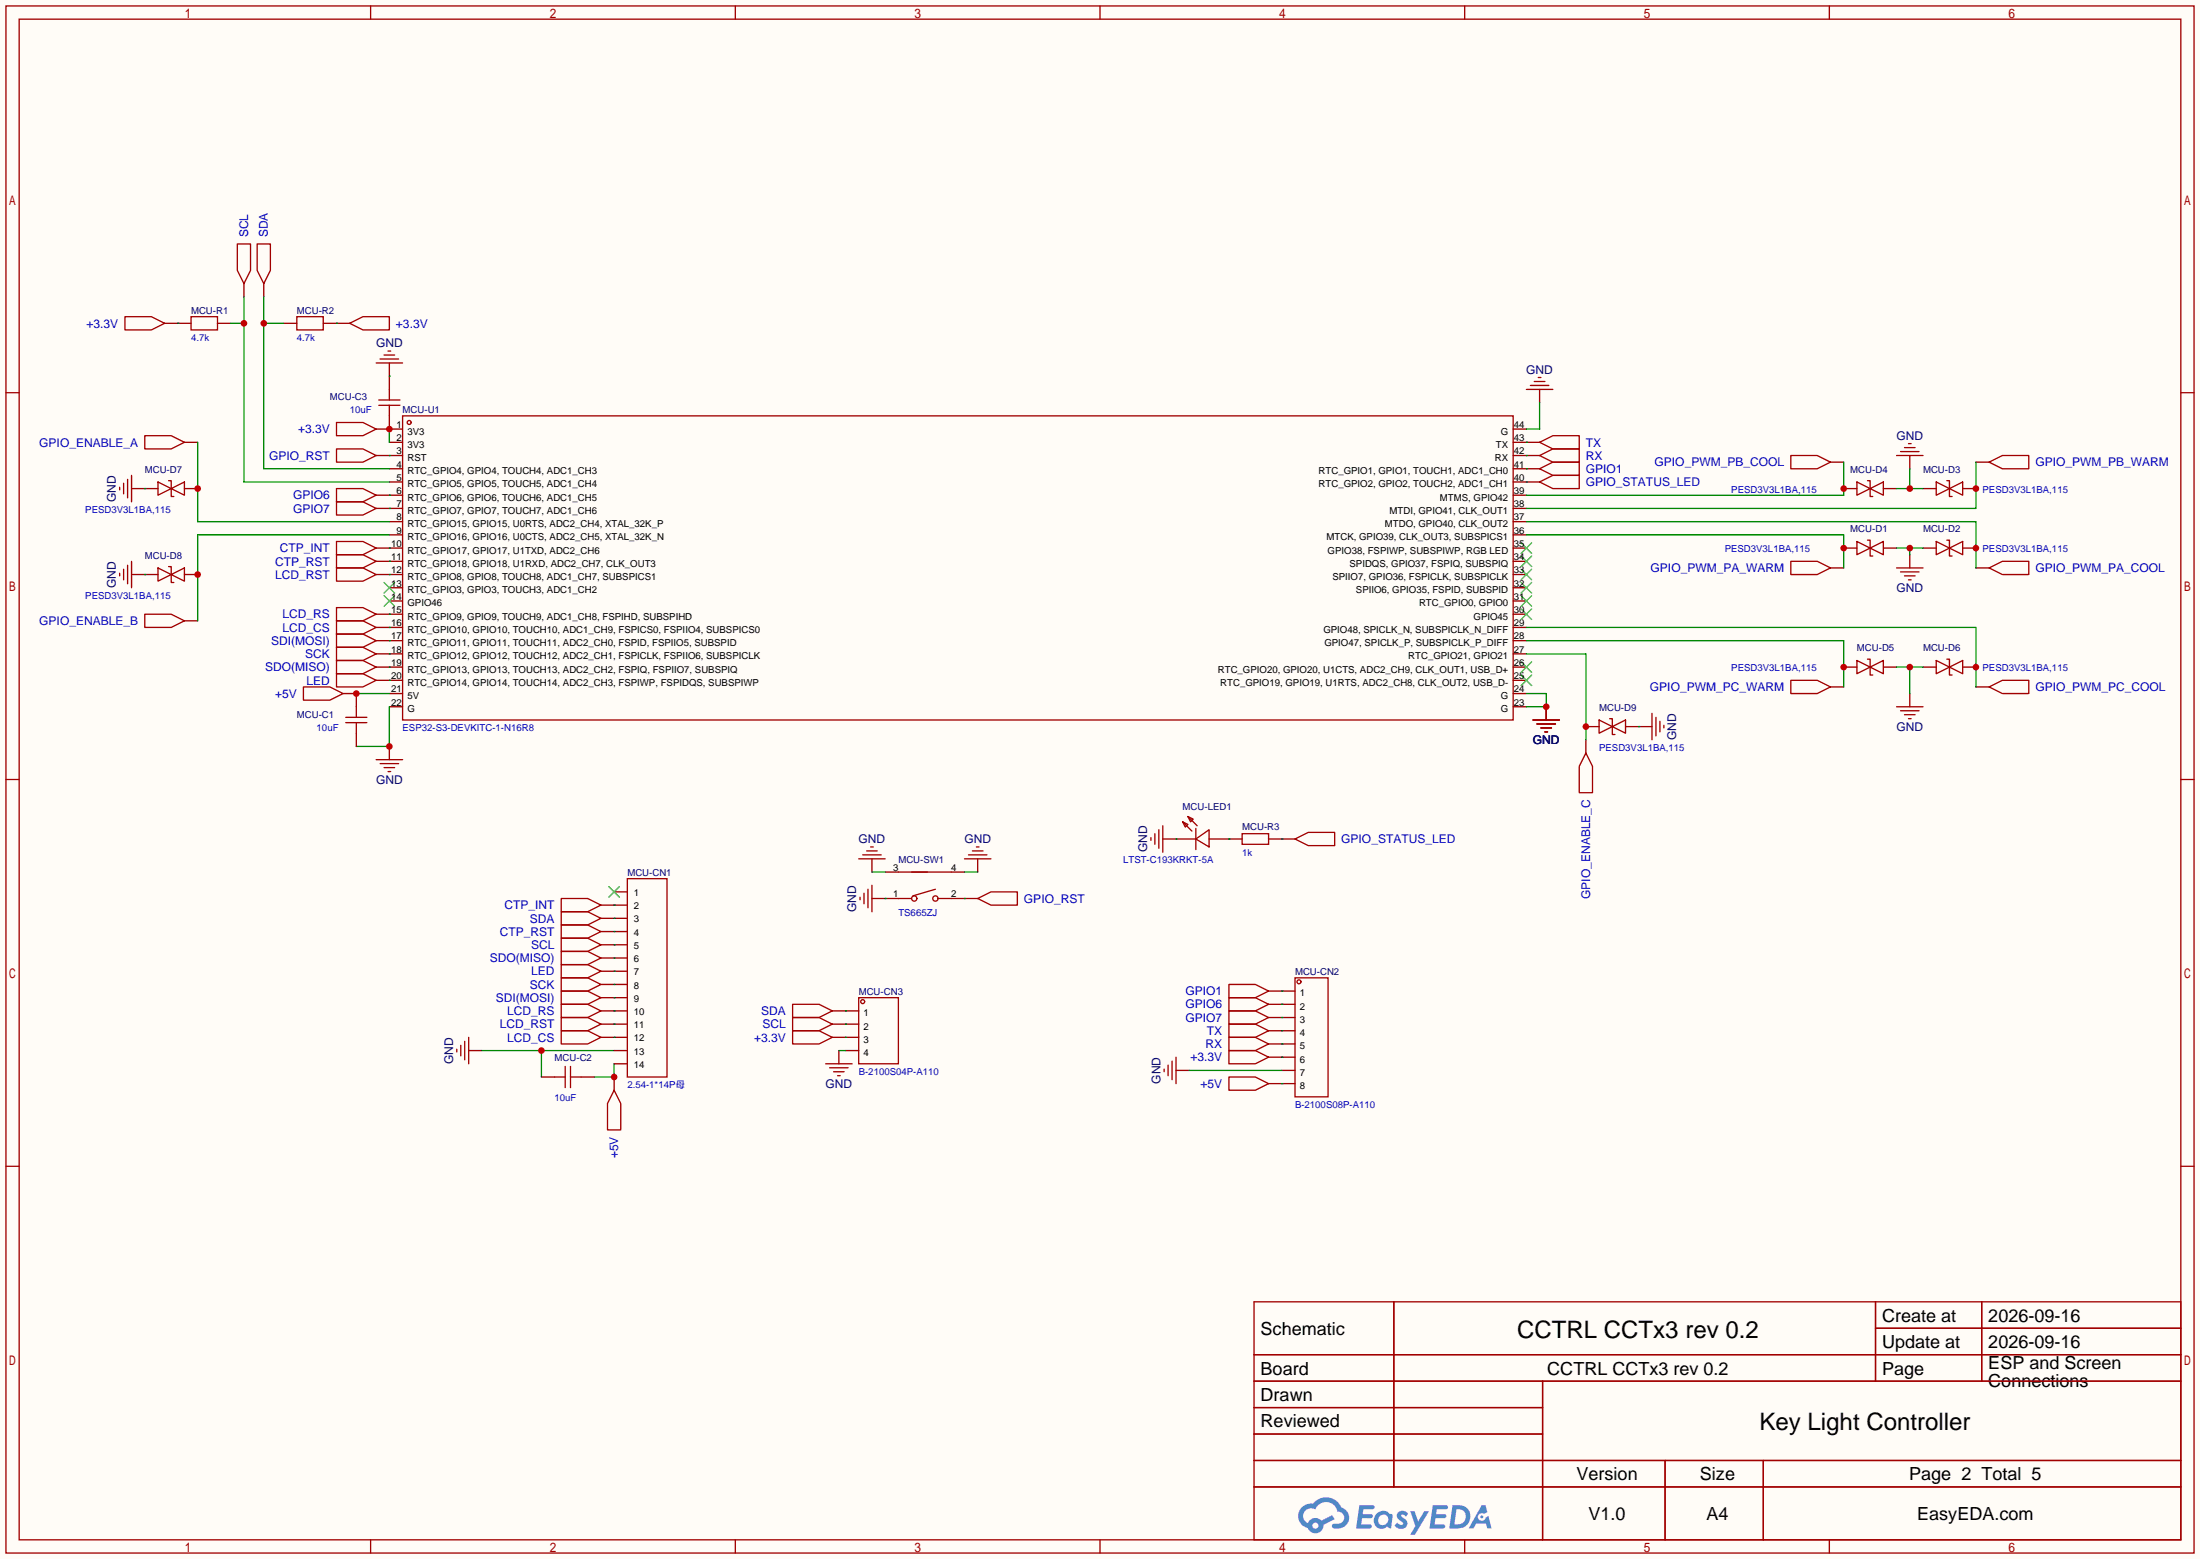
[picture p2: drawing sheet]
<svg xmlns="http://www.w3.org/2000/svg" width="423mm" height="299mm" viewBox="0 0 423 299" stroke-linecap="round" stroke-linejoin="round" font-family="sans-serif">
<path d="M0 0h422.7v299.5h-422.7z" fill="#fffcf7"/>
<g fill="none" stroke="#a10000" stroke-width=".25">
<path d="M1.1 1.1h420.4v297.2h-420.4zM3.7 3.7h415.3v292.1h-415.3zM71.2 1.1v2.6M141.3 1.1v2.6M211.3 1.1v2.6M281.4 1.1v2.6M351.5 1.1v2.6M1.1 75.4h2.6M419 75.4h2.5M1.1 149.7h2.6M419 149.7h2.5M1.1 224h2.6"/>
<path d="M419 224h2.5M240.9 250.1h178.1v45.7h-178.1zM267.8 250.1v35.5M360.3 250.1v15.2M360.3 255.1h58.7M380.7 250.1v15.2M240.9 260.2h178.1M240.9 265.3h178.1M240.9 270.4h55.5M240.9 275.5h55.5M296.4 265.3v30.5M71.2 295.8v2.5"/>
<path d="M141.3 295.8v2.5M211.3 295.8v2.5M240.9 280.5h178.1M240.9 285.6h178.1M281.4 295.8v2.5M319.9 280.5v15.3M338.8 280.5v15.3M351.5 295.8v2.5"/>
</g>
<g fill="#5487ff">
<path d="M268.7 290.5a1.3 1.3 0 0 1 1.8 .2l-.4 .7a.54 .54 0 0 0-.9-.3l.1 .2a1.58 1.58 0 0 1 1.1 1.6 1.43 1.43 0 0 1-2.5 .2l.5-.6a.64 .64 0 0 0 .5 .4 .64 .64 0 0 0 .7-.2l-.2-.3a1.35 1.35 0 0 1-.9-1.8z"/>
<path d="M270.9 290.3h.9l.6 1.9 1.2-1.9h.9l-2.7 4.5h-.9l1-1.7z"/>
<path d="M261.2 289.1h1.6a1.31 1.31 0 0 1 1.2 .2 .4 .4 0 0 1-.3 .6h-1.8l-.1 .9h1.6a.4 .4 0 0 1 .4 .5 .4 .4 0 0 1-.4 .3h-1.7l-.2 1.2h.8a1.23 1.23 0 0 1 1.2 .2 .39 .39 0 0 1-.3 .6h-2.7z"/>
<path d="M275.3 289.1h1.6a1.32 1.32 0 0 1 1.2 .2 .39 .39 0 0 1-.3 .6h-1.8l-.1 .9h1.6a.4 .4 0 0 1 .4 .5 .4 .4 0 0 1-.4 .3h-1.7l-.2 1.2h.8a1.23 1.23 0 0 1 1.2 .2 .39 .39 0 0 1-.3 .6h-2.7z"/>
<path d="M284.7 289.1h.7l.3 1.4-.6 .3a.75 .75 0 0 0-1.1 .3 .75 .75 0 0 0 .5 1.1 .75 .75 0 0 0 .9-.7l.5-.3 .7 2.4h-.9l-.2-1h-1.9l-.5 1h-.9z"/>
<path d="M279.1 289.1l-.7 4.5h1.5a2.27 2.27 0 0 0 2.6-2.3 2.27 2.27 0 0 0-2.7-2.2zM279.8 289.9a1.5 1.5 0 0 1 1.8 1.5 1.5 1.5 0 0 1-1.9 1.4h-.3z"/>
<path d="M264.5 290.7a1.6 1.6 0 0 0-.4 2.2 1.6 1.6 0 0 0 2.2 .5l.2-.2 .8 .4 .3-2.5-.2-.3h-.5a1.58 1.58 0 0 0-2.4-.1zM265.1 291.3a.99 .99 0 0 1 1.6 .3 .99 .99 0 0 1-.9 1.3 .94 .94 0 0 1-1-.5 .94 .94 0 0 1 .3-1.1z"/>
<path d="M250.1 289.5a2.37 2.37 0 0 0 1.2 4 1.54 1.54 0 0 0 1.7 1 1.54 1.54 0 0 0 1.3-1.6l2.1-1.1-.5-.8-2 1.1a1.57 1.57 0 0 0-2.6 .5 1.5 1.5 0 0 1-.8-2.1 1.5 1.5 0 0 1 2.2-.5 2.23 2.23 0 0 1 2.3-1.5 2.23 2.23 0 0 1 2 1.9 1.16 1.16 0 0 1 1.2 1 1.16 1.16 0 0 1-1.1 1.3h-.6a.47 .47 0 0 0-.6 .4 .47 .47 0 0 0 .4 .5 2.19 2.19 0 0 0 2.4-.8 2.19 2.19 0 0 0 .1-2.5l-1.1-.8a3.2 3.2 0 0 0-5.5-.7l-1.1 .1zM252.1 293.1a.6 .6 0 0 1 1.2 0 .6 .6 0 0 1-1.2 0z"/>
<circle cx="284.7" cy="291.4" r=".28"/>
</g>
<g fill="none" stroke="#a10000" stroke-width=".25">
<path d="M77.3 79.9h213.4v58.4h-213.4zM72.3 145.9h5M73 146.7h3.6M73.8 147.4h2M74.5 148.2h.6"/>
<circle cx="78.6" cy="81.2" r=".38"/>
</g>
<g fill="none" stroke="#870000" stroke-width=".25">
<path d="M74.8 82.4h2.5M74.8 85h2.5M74.8 87.5h2.5M74.8 90h2.5M74.8 92.6h2.5M74.8 95.1h2.5M74.8 97.7h2.5M290.7 82.4h2.5M290.7 85h2.5M290.7 87.5h2.5M290.7 90h2.5M290.7 92.6h2.5"/>
<path d="M290.7 95.1h2.5M290.7 97.7h2.5M74.8 100.2h2.5M74.8 102.7h2.5M74.8 105.3h2.5M74.8 107.8h2.5M74.8 110.4h2.5M74.8 112.9h2.5M74.8 115.4h2.5M74.8 118h2.5M290.7 100.2h2.5M290.7 102.7h2.5"/>
<path d="M290.7 105.3h2.5M290.7 107.8h2.5M290.7 110.4h2.5M290.7 112.9h2.5M290.7 115.4h2.5M290.7 118h2.5M74.8 120.5h2.5M74.8 123.1h2.5M74.8 125.6h2.5M74.8 128.1h2.5M74.8 130.7h2.5M74.8 133.2h2.5"/>
<path d="M74.8 135.8h2.5M290.7 120.5h2.5M290.7 123.1h2.5M290.7 125.6h2.5M290.7 128.1h2.5M290.7 130.7h2.5M290.7 133.2h2.5M290.7 135.8h2.5M74.8 143.4v2.5"/>
</g>
<g fill="none" stroke="#3c3" stroke-width=".25">
<path d="M73.8 111.9l2 2M73.8 114.4l2 2.1M75.8 111.9l-2 2M75.8 114.4l-2 2.1M292.2 117l2.1 2M292.2 114.4l2.1 2.1M292.2 111.9l2.1 2M292.2 109.3l2.1 2.1M292.2 106.8l2.1 2M292.2 104.3l2.1 2M294.3 117l-2.1 2M294.3 114.4l-2.1 2.1"/>
<path d="M294.3 111.9l-2.1 2M294.3 109.3l-2.1 2.1M294.3 106.8l-2.1 2M294.3 104.3l-2.1 2M292.2 129.7l2.1 2M292.2 127.1l2.1 2.1M294.3 129.7l-2.1 2M294.3 127.1l-2.1 2.1"/>
</g>
<path d="M74.8 135.8v7.6h-6.3" fill="none" stroke="#008700" stroke-width=".25"/>
<circle cx="74.8" cy="143.4" r=".63" fill="#c00"/>
<path d="M297.1 135.8v2.5" fill="none" stroke="#870000" stroke-width=".25"/>
<path d="M294.5 138.3h5.1M295.3 139.1h3.5M296 139.8h2.1M296.8 140.6h.5" fill="none" stroke="#a10000" stroke-width=".25"/>
<path d="M293.2 133.2h3.9v2.6h-3.9" fill="none" stroke="#008700" stroke-width=".25"/>
<circle cx="297.1" cy="135.8" r=".63" fill="#c00"/>
<g fill="none" stroke="#870000" stroke-width=".25">
<path d="M295.8 74.8v2.5M115.4 173.9h2.6M115.4 176.4h2.6M115.4 178.9h2.6M115.4 181.5h2.6M115.4 184h2.6M115.4 186.6h2.6M115.4 189.1h2.6M115.4 191.6h2.6M115.4 194.2h2.6M115.4 196.7h2.6M115.4 199.3h2.6"/>
<path d="M118 206.9v2.5"/>
</g>
<g fill="none" stroke="#a10000" stroke-width=".25">
<path d="M293.2 74.8h5.1M294 74h3.6M294.8 73.3h2M295.5 72.5h.5M107.8 172.6h5.1l2.5 1.3-2.5 1.2h-5.1zM107.8 175.1h5.1l2.5 1.3-2.5 1.3h-5.1zM107.8 177.7h5.1l2.5 1.2-2.5 1.3h-5.1zM107.8 180.2h5.1l2.5 1.3-2.5 1.3h-5.1zM107.8 182.8h5.1l2.5 1.2-2.5 1.3h-5.1zM107.8 185.3h5.1l2.5 1.3-2.5 1.2h-5.1zM107.8 187.8h5.1l2.5 1.3-2.5 1.3h-5.1zM107.8 190.4h5.1l2.5 1.2-2.5 1.3h-5.1z"/>
<path d="M107.8 192.9h5.1l2.5 1.3-2.5 1.3h-5.1zM107.8 195.5h5.1l2.5 1.2-2.5 1.3h-5.1zM107.8 198h5.1l2.5 1.3-2.5 1.2h-5.1zM118 209.4l1.3 2.6v5h-2.6v-5z"/>
</g>
<path d="M295.8 77.3v5.1h-2.6M118 204.3v2.6h-3.8" fill="none" stroke="#008700" stroke-width=".25"/>
<circle cx="118" cy="206.9" r=".63" fill="#c00"/>
<path d="M90 201.8h2.6" fill="none" stroke="#870000" stroke-width=".25"/>
<path d="M90 199.3v5M87.8 201.5v.6M88.5 200.8v2M89.3 200v3.6" fill="none" stroke="#a10000" stroke-width=".25"/>
<path d="M92.6 201.8h25.4M104 201.8v5.1" fill="none" stroke="#008700" stroke-width=".25"/>
<circle cx="104" cy="201.8" r=".63" fill="#c00"/>
<g fill="none" stroke="#a10000" stroke-width=".25">
<path d="M45.6 46.9h2.5v5l-1.2 2.6-1.3-2.6zM49.4 46.9h2.5v5l-1.2 2.6-1.3-2.6zM36.7 60.8h5.1v2.6h-5.1zM57 60.8h5.1v2.6h-5.1zM27.8 83.7h5.1l2.5 1.3-2.5 1.2h-5.1zM30.4 92.6l2.5 1.3-2.5 1.2zM32.4 92.3h.5v3.1h.5M32.9 93.9l2.5-1.3v2.5zM64.6 81.2h5.1l2.6 1.2-2.6 1.3h-5.1zM344 87.5h5.1l2.6 1.3-2.6 1.2h-5.1zM356.7 92.6l2.6 1.3-2.6 1.2zM358.8 92.3h.5v3.1h.5"/>
<path d="M359.3 93.9l2.5-1.3v2.5zM372 92.6l2.5 1.3-2.5 1.2zM374 92.3h.5v3.1h.5M374.5 93.9l2.6-1.3v2.5zM382.1 88.8l2.6-1.3h5.1v2.5h-5.1zM27.8 118h5.1l2.5 1.3-2.5 1.2h-5.1zM30.4 109.1l2.5 1.3-2.5 1.2zM32.4 108.8h.5v3.1h.5M32.9 110.4l2.5-1.3v2.5zM64.6 104h5.1l2.6 1.3-2.6 1.3h-5.1zM64.6 106.6h5.1l2.6 1.2-2.6 1.3h-5.1zM64.6 116.7h5.1l2.6 1.3-2.6 1.3h-5.1z"/>
<path d="M64.6 109.1h5.1l2.6 1.3-2.6 1.2h-5.1zM64.6 119.3h5.1l2.6 1.2-2.6 1.3h-5.1zM344 107.8h5.1l2.6 1.3-2.6 1.3h-5.1zM356.7 104l2.6 1.3-2.6 1.3zM358.8 103.8h.5v3h.5M359.3 105.3l2.5-1.3v2.6zM372 104l2.5 1.3-2.5 1.3zM374 103.8h.5v3h.5M374.5 105.3l2.6-1.3v2.6zM382.1 109.1l2.6-1.3h5.1v2.6h-5.1zM64.6 126.9h5.1l2.6 1.2-2.6 1.3h-5.1zM64.6 129.4h5.1l2.6 1.3-2.6 1.3h-5.1z"/>
<path d="M64.6 124.3h5.1l2.6 1.3-2.6 1.3h-5.1zM64.6 121.8h5.1l2.6 1.3-2.6 1.2h-5.1zM66.4 137.8h4.1M66.4 138.8h4.1M68.5 135.8v2M68.5 138.8v2M307.2 138.3l2.6 1.3-2.6 1.2zM309.2 138h.6v3.1h.5M309.8 139.6l2.5-1.3v2.5zM344 130.7h5.1l2.6 1.3-2.6 1.2h-5.1zM356.7 126.9l2.6 1.2-2.6 1.3zM358.8 126.6h.5v3.1h.5"/>
<path d="M359.3 128.1l2.5-1.2v2.5zM372 126.9l2.5 1.2-2.5 1.3zM374 126.6h.5v3.1h.5M374.5 128.1l2.6-1.2v2.5zM382.1 132l2.6-1.3h5.1v2.5h-5.1zM227.2 157.9l1 .5-.5 .5zM227.2 157.9l1.8 1.7M228.2 156.8l1 .6-.5 .5zM228.2 156.8l1.8 1.8M229.7 159.1v4.1M304.7 144.7l1.2 2.5v5.1h-2.5v-5.1zM120.5 168.8h7.6v38.1h-7.6z"/>
<path d="M172.6 172.6h2.5M172.6 167.5h10.2M179.7 170.8l-4.3 1.3M180.2 172.6h2.6M229.7 161.2l2.6-1.8v3.3zM238.6 160.1h5.1v2.1h-5.1zM165 191.6h7.6v12.7h-7.6zM106.6 206.9h2M108.6 204.9v4M109.6 204.9v4M109.6 206.9h2"/>
<circle cx="175.6" cy="172.6" r=".51"/>
<circle cx="179.7" cy="172.6" r=".51"/>
<circle cx="165.7" cy="192.4" r=".38"/>
</g>
<g fill="none" stroke="#870000" stroke-width=".25">
<path d="M46.9 54.5v2.5M50.7 54.5v2.5M34.2 62.1h2.5M41.8 62.1h2.5M54.5 62.1h2.5M62.1 62.1h2.5M27.8 93.9h2.6M35.4 85h2.6M35.4 93.9h2.6M72.3 82.4h2.5M351.7 88.8h2.5M354.2 93.9h2.5"/>
<path d="M361.8 93.9h2.6M369.4 93.9h2.6M377.1 93.9h2.5M379.6 88.8h2.5M27.8 110.4h2.6M35.4 110.4h2.6M35.4 119.3h2.6M72.3 105.3h2.5M72.3 107.8h2.5M72.3 118h2.5M72.3 110.4h2.5M351.7 109.1h2.5"/>
<path d="M354.2 105.3h2.5M361.8 105.3h2.6M369.4 105.3h2.6M377.1 105.3h2.5M379.6 109.1h2.5M65.9 133.2h2.6v2.6M72.3 128.1h2.5M72.3 130.7h2.5M72.3 125.6h2.5M72.3 123.1h2.5M72.3 120.5h2.5M304.7 139.6h2.5"/>
<path d="M312.3 139.6h2.5M351.7 132h2.5M354.2 128.1h2.5M361.8 128.1h2.6M369.4 128.1h2.6M377.1 128.1h2.5M379.6 132h2.5M68.5 140.8v2.6M304.7 142.1v2.6M118 171.3h2.5M118 173.9h2.5M118 176.4h2.5"/>
<path d="M118 178.9h2.5M170.1 172.6h2.5M170.1 167.5h2.5M182.8 172.6h2.5M182.8 167.5h2.5M225.9 161.2h3.8M232.3 161.2h6.3M243.7 161.2h2.6M118 181.5h2.5M118 184h2.5M118 186.6h2.5M118 189.1h2.5"/>
<path d="M118 191.6h2.5M118 194.2h2.5M118 196.7h2.5M118 199.3h2.5M162.4 194.2h2.6M162.4 196.7h2.6M162.4 199.3h2.6M104 206.9h2.6M111.6 206.9h2.6M118 201.8h2.5M118 204.3h2.5M162.4 201.8h2.6"/>
</g>
<path d="M117 170.3l2 2M119 170.3l-2 2" fill="none" stroke="#3c3" stroke-width=".25"/>
<g fill="none" stroke="#008700" stroke-width=".25">
<path d="M74.8 82.4v2.6M68.5 133.2h6.3M118 173.9h.1M118 176.4h.1M118 178.9h.1M118 181.5h.1M118 184h.1M118 186.6h.1M118 189.1h.1M118 191.6h.1M118 194.2h.1M118 196.7h.1"/>
<path d="M118 199.3h.1"/>
</g>
<circle cx="68.5" cy="133.2" r=".63" fill="#c00"/>
<path d="M72.8 76.8h4M72.8 77.9h4M74.8 77.9v2M58.3 132h5.1l2.5 1.2-2.5 1.3h-5.1z" fill="none" stroke="#a10000" stroke-width=".25"/>
<path d="M74.8 72.3v2.5M74.8 79.9v2.5" fill="none" stroke="#870000" stroke-width=".25"/>
<circle cx="74.8" cy="82.4" r=".63" fill="#c00"/>
<path d="M72.3 69.7h5M73 69h3.6M73.8 68.2h2M74.5 67.4h.6M74.8 74.8v2" fill="none" stroke="#a10000" stroke-width=".25"/>
<path d="M74.8 69.7v2.6" fill="none" stroke="#870000" stroke-width=".25"/>
<path d="M74.8 72.3h.1M74.8 102.7h-36.8v16.6" fill="none" stroke="#008700" stroke-width=".25"/>
<circle cx="38" cy="110.4" r=".63" fill="#c00"/>
<path d="M38 85v15.2h36.8" fill="none" stroke="#008700" stroke-width=".25"/>
<circle cx="38" cy="93.9" r=".63" fill="#c00"/>
<path d="M293.2 125.6h11.5v16.5" fill="none" stroke="#008700" stroke-width=".25"/>
<circle cx="304.7" cy="139.6" r=".63" fill="#c00"/>
<path d="M293.2 120.5h86.4v11.5" fill="none" stroke="#008700" stroke-width=".25"/>
<circle cx="379.6" cy="128.1" r=".63" fill="#c00"/>
<path d="M293.2 123.1h61v8.9" fill="none" stroke="#008700" stroke-width=".25"/>
<circle cx="354.2" cy="128.1" r=".63" fill="#c00"/>
<path d="M354.2 88.8v6.3h-61" fill="none" stroke="#008700" stroke-width=".25"/>
<circle cx="354.2" cy="93.9" r=".63" fill="#c00"/>
<path d="M379.6 88.8v8.9h-86.4" fill="none" stroke="#008700" stroke-width=".25"/>
<circle cx="379.6" cy="93.9" r=".63" fill="#c00"/>
<path d="M293.2 100.2h86.4v8.9" fill="none" stroke="#008700" stroke-width=".25"/>
<circle cx="379.6" cy="105.3" r=".63" fill="#c00"/>
<path d="M293.2 102.7h61v6.4" fill="none" stroke="#008700" stroke-width=".25"/>
<circle cx="354.2" cy="105.3" r=".63" fill="#c00"/>
<path d="M50.7 57v33h24.1M50.7 62.1h3.8M74.8 105.3h.1M74.8 107.8h.1" fill="none" stroke="#008700" stroke-width=".25"/>
<circle cx="50.7" cy="62.1" r=".63" fill="#c00"/>
<path d="M46.9 57v35.6h27.9M44.3 62.1h2.6" fill="none" stroke="#008700" stroke-width=".25"/>
<circle cx="46.9" cy="62.1" r=".63" fill="#c00"/>
<path d="M27.8 93.9h.1M364.4 93.9h5M366.9 90v3.9M27.8 110.4h.1M74.8 110.4h.1M74.8 118h.1M74.8 128.1h.1M74.8 130.7h.1M74.8 125.6h.1M74.8 123.1h.1M74.8 120.5h.1M236.1 161.2h.1" fill="none" stroke="#008700" stroke-width=".25"/>
<path d="M25.3 93.9h2.5M366.9 87.5v2.5M25.3 110.4h2.5" fill="none" stroke="#870000" stroke-width=".25"/>
<path d="M23 93.6v.5M23.7 92.8v2.1M24.5 92.1v3.5M25.3 91.3v5.1M364.4 87.5h5M365.1 86.7h3.6M365.9 86h2M366.6 85.2h.6M23 110.1v.5M23.7 109.3v2.1M24.5 108.6v3.5M25.3 107.8v5.1" fill="none" stroke="#a10000" stroke-width=".25"/>
<circle cx="366.9" cy="93.9" r=".63" fill="#c00"/>
<path d="M366.9 106.6v2.5" fill="none" stroke="#870000" stroke-width=".25"/>
<path d="M364.4 109.1h5M365.1 109.9h3.6M365.9 110.6h2M366.6 111.4h.6" fill="none" stroke="#a10000" stroke-width=".25"/>
<path d="M364.4 105.3h5M366.9 105.3v1.3" fill="none" stroke="#008700" stroke-width=".25"/>
<circle cx="366.9" cy="105.3" r=".63" fill="#c00"/>
<path d="M366.9 133.2v2.6" fill="none" stroke="#870000" stroke-width=".25"/>
<path d="M364.4 135.8h5M365.1 136.5h3.6M365.9 137.3h2M366.6 138h.6" fill="none" stroke="#a10000" stroke-width=".25"/>
<path d="M364.4 128.1h5M366.9 128.1v5.1" fill="none" stroke="#008700" stroke-width=".25"/>
<circle cx="366.9" cy="128.1" r=".63" fill="#c00"/>
<g fill="none" stroke="#870000" stroke-width=".25">
<path d="M31.6 62.1h2.6M64.6 62.1h2.6M72.3 87.5h2.5M72.3 95.1h2.5M72.3 97.7h2.5M293.2 92.6h2.6M293.2 87.5h2.6M293.2 85h2.6M293.2 90h2.6M314.8 139.6h2.6M167.5 172.6h2.6M167.5 165v2.5"/>
<path d="M185.3 172.6h2.5M187.8 165v2.5M223.4 161.2h2.5M246.3 161.2h2.5M159.9 194.2h2.5M159.9 196.7h2.5M159.9 199.3h2.5M243.7 190.4h5.1M243.7 192.9h5.1M243.7 195.5h5.1M243.7 198h5.1M161.2 201.8v2.5"/>
<path d="M225.9 205.6h2.6M243.7 200.5h5.1M243.7 203.1h5.1M243.7 208.2h5.1M246.3 205.6h2.5"/>
</g>
<g fill="none" stroke="#a10000" stroke-width=".25">
<path d="M24 60.8h5.1l2.5 1.3-2.5 1.3h-5.1zM67.2 62.1l2.5-1.3h5.1v2.6h-5.1zM64.6 86.2h5.1l2.6 1.3-2.6 1.3h-5.1zM64.6 93.9h5.1l2.6 1.2-2.6 1.3h-5.1zM64.6 96.4h5.1l2.6 1.3-2.6 1.2h-5.1zM295.8 92.6l2.5-1.3h5.1v2.6h-5.1zM295.8 85l2.5-1.3h5.1v2.5h-5.1zM295.8 87.5l2.5-1.3h5.1v2.6h-5.1zM295.8 90l2.5-1.2h5.1v2.5h-5.1zM317.4 137v5.1M318.1 137.8v3.6M318.9 138.6v2"/>
<path d="M319.7 139.3v.5M222.6 159.4v3.5M223.4 158.6v5.1M165 165h5.1M165.2 172.3v.5M165.7 164.2h3.6M166 171.6v2M166.5 163.4h2M166.8 170.8v3.6M167.3 162.7h.5M167.5 170.1v5M185.3 165h5.1"/>
<path d="M186.1 164.2h3.5M186.8 163.4h2M187.6 162.7h.5M187.8 172.6l2.6-1.3h5.1v2.6h-5.1zM221.1 160.9v.5M221.9 160.1v2.1M248.8 161.2l2.5-1.3h5.1v2.5h-5.1zM152.3 192.9h5.1l2.5 1.3-2.5 1.3h-5.1zM152.3 195.5h5.1l2.5 1.2-2.5 1.3h-5.1zM152.3 198h5.1l2.5 1.3-2.5 1.2h-5.1zM236.1 189.1h5.1l2.5 1.3-2.5 1.2h-5.1zM236.1 191.6h5.1l2.5 1.3-2.5 1.3h-5.1z"/>
<path d="M236.1 194.2h5.1l2.5 1.3-2.5 1.2h-5.1zM236.1 196.7h5.1l2.5 1.3-2.5 1.3h-5.1zM236.1 199.3h5.1l2.5 1.2-2.5 1.3h-5.1zM248.8 187.8h6.3v22.9h-6.3zM158.6 204.3h5.1M159.4 205.1h3.5M160.1 205.9h2.1M160.9 206.6h.5M223.6 205.4v.5M224.4 204.6v2M225.2 203.8v3.6M225.9 203.1v5.1"/>
<path d="M236.1 201.8h5.1l2.5 1.3-2.5 1.2h-5.1zM236.1 206.9h5.1l2.5 1.3-2.5 1.2h-5.1z"/>
<circle cx="249.6" cy="188.6" r=".38"/>
</g>
<g fill="none" stroke="#008700" stroke-width=".25">
<path d="M34.2 62.1h.1M64.6 62.1h.1M74.8 87.5h.1M74.8 95.1h.1M74.8 97.7h.1M293.2 92.6h.1M293.2 85h.1M293.2 87.5h.1M293.2 90h.1M314.8 139.6h.1M167.5 167.5h2.6M170.1 172.6h.1"/>
<path d="M185.3 172.6h.1M185.3 167.5h2.5M225.9 161.2h.1M246.3 161.2h.1M162.4 199.3h.1M162.4 196.7h.1M162.4 194.2h.1M246.3 190.4h.1M246.3 192.9h.1M246.3 195.5h.1M246.3 198h.1M161.2 201.8h1.2"/>
<path d="M228.5 205.6h17.8M246.3 200.5h.1M246.3 203.1h.1M246.3 208.2h.1"/>
</g>
<g font-size="4.6">
<text x="291.5" y="257">CCTRL CCTx3 rev 0.2</text>
<text x="338" y="274.8">Key Light Controller</text>
</g>
<g font-size="3.5">
<text x="242.2" y="256.4">Schematic</text>
<text x="361.6" y="253.9">Create at</text>
<text x="382" y="253.9">2026-09-16</text>
<text x="361.6" y="259">Update at</text>
<text x="382" y="259">2026-09-16</text>
<text x="382" y="262.9">ESP and Screen</text>
<text x="242.2" y="264">Board</text>
<text x="242.2" y="269.1">Drawn</text>
<text x="297.3" y="264">CCTRL CCTx3 rev 0.2</text>
<text x="361.6" y="264">Page</text>
<text x="382" y="266.3">Connections</text>
<text x="242.2" y="274.2">Reviewed</text>
<text x="302.9" y="284.4">Version</text>
<text x="326.6" y="284.4">Size</text>
<text x="366.8" y="284.4">Page 2 Total 5</text>
<text x="305.2" y="292">V1.0</text>
<text x="327.8" y="292">A4</text>
<text x="368.3" y="292">EasyEDA.com</text>
</g>
<g font-size="2.3" fill="#00f">
<text x="47.7" y="45.6" transform="rotate(-90 47.7 45.6)">SCL</text>
<text x="51.5" y="45.6" transform="rotate(-90 51.5 45.6)">SDA</text>
<text x="16.6" y="62.9">+3.3V</text>
<text x="76.1" y="62.9">+3.3V</text>
<text x="57.3" y="83.2">+3.3V</text>
<text x="7.5" y="85.8">GPIO_ENABLE_A</text>
<text x="51.7" y="88.3">GPIO_RST</text>
<text x="304.7" y="85.8">TX</text>
<text x="304.7" y="88.3">RX</text>
<text x="317.9" y="89.6">GPIO_PWM_PB_COOL</text>
<text x="391" y="89.6">GPIO_PWM_PB_WARM</text>
<text x="56.3" y="95.9">GPIO6</text>
<text x="304.7" y="93.4">GPIO_STATUS_LED</text>
<text x="304.7" y="90.9">GPIO1</text>
<text x="56.3" y="98.5">GPIO7</text>
<text x="53.8" y="106.1">CTP_INT</text>
<text x="52.9" y="108.6">CTP_RST</text>
<text x="52.9" y="111.2">LCD_RST</text>
<text x="317.1" y="109.9">GPIO_PWM_PA_WARM</text>
<text x="391" y="109.9">GPIO_PWM_PA_COOL</text>
<text x="54.3" y="118.8">LCD_RS</text>
<text x="7.5" y="120.1">GPIO_ENABLE_B</text>
<text x="52.1" y="123.9">SDI(MOSI)</text>
<text x="54.3" y="121.3">LCD_CS</text>
<text x="50.9" y="129">SDO(MISO)</text>
<text x="58.6" y="126.4">SCK</text>
<text x="58.9" y="131.5">LED</text>
<text x="52.8" y="134">+5V</text>
<text x="317" y="132.8">GPIO_PWM_PC_WARM</text>
<text x="391" y="132.8">GPIO_PWM_PC_COOL</text>
<text x="257.7" y="162">GPIO_STATUS_LED</text>
<text x="196.7" y="173.4">GPIO_RST</text>
<text x="305.5" y="172.7" transform="rotate(-90 305.5 172.7)">GPIO_ENABLE_C</text>
<text x="96" y="179.8">CTP_RST</text>
<text x="96.9" y="174.7">CTP_INT</text>
<text x="101.8" y="177.2">SDA</text>
<text x="94.1" y="184.8">SDO(MISO)</text>
<text x="102.1" y="182.3">SCL</text>
<text x="101.8" y="189.9">SCK</text>
<text x="102.1" y="187.4">LED</text>
<text x="227.8" y="191.2">GPIO1</text>
<text x="95.3" y="192.5">SDI(MOSI)</text>
<text x="96" y="197.5">LCD_RST</text>
<text x="97.4" y="195">LCD_RS</text>
<text x="146.3" y="195">SDA</text>
<text x="146.5" y="197.5">SCL</text>
<text x="227.8" y="193.7">GPIO6</text>
<text x="227.8" y="196.3">GPIO7</text>
<text x="97.4" y="200.1">LCD_CS</text>
<text x="144.9" y="200.1">+3.3V</text>
<text x="228.7" y="203.9">+3.3V</text>
<text x="231.6" y="201.3">RX</text>
<text x="231.9" y="198.8">TX</text>
<text x="230.6" y="209">+5V</text>
<text x="118.8" y="222.5" transform="rotate(-90 118.8 222.5)">+5V</text>
</g>
<g font-size="2.3" fill="#000080">
<text x="72.2" y="66.7">GND</text>
<text x="293.2" y="71.8">GND</text>
<text x="364.3" y="84.5">GND</text>
<text x="22.3" y="96.4" transform="rotate(-90 22.3 96.4)">GND</text>
<text x="22.3" y="112.9" transform="rotate(-90 22.3 112.9)">GND</text>
<text x="364.3" y="113.7">GND</text>
<text x="294.5" y="142.9">GND</text>
<text x="322" y="142.1" transform="rotate(-90 322 142.1)">GND</text>
<text x="364.3" y="140.4">GND</text>
<text x="72.2" y="150.5">GND</text>
<text x="164.9" y="162">GND</text>
<text x="185.3" y="162">GND</text>
<text x="220.4" y="163.7" transform="rotate(-90 220.4 163.7)">GND</text>
<text x="164.5" y="175.2" transform="rotate(-90 164.5 175.2)">GND</text>
<text x="87" y="204.4" transform="rotate(-90 87 204.4)">GND</text>
<text x="158.6" y="209">GND</text>
<text x="222.9" y="208.2" transform="rotate(-90 222.9 208.2)">GND</text>
</g>
<g font-size="1.8" fill="#000080">
<text x="36.7" y="60.4">MCU-R1</text>
<text x="57" y="60.4">MCU-R2</text>
<text x="63.4" y="76.9">MCU-C3</text>
<text x="77.3" y="79.4">MCU-U1</text>
<text x="27.8" y="90.9">MCU-D7</text>
<text x="355.5" y="90.9">MCU-D4</text>
<text x="369.4" y="90.9">MCU-D3</text>
<text x="27.8" y="107.4">MCU-D8</text>
<text x="355.5" y="102.3">MCU-D1</text>
<text x="369.4" y="102.3">MCU-D2</text>
<text x="356.7" y="125.1">MCU-D5</text>
<text x="369.4" y="125.1">MCU-D6</text>
<text x="57" y="137.8">MCU-C1</text>
<text x="307.2" y="136.6">MCU-D9</text>
<text x="227.2" y="155.6">MCU-LED1</text>
<text x="238.6" y="159.4">MCU-R3</text>
<text x="172.6" y="165.8">MCU-SW1</text>
<text x="120.5" y="168.3">MCU-CN1</text>
<text x="165" y="191.2">MCU-CN3</text>
<text x="248.8" y="187.4">MCU-CN2</text>
<text x="106.6" y="203.9">MCU-C2</text>
</g>
<g font-size="1.8" fill="#00f">
<text x="36.7" y="65.5">4.7k</text>
<text x="57" y="65.5">4.7k</text>
<text x="67.2" y="79.4">10uF</text>
<text x="332.6" y="94.7">PESD3V3L1BA,115</text>
<text x="380.9" y="94.7">PESD3V3L1BA,115</text>
<text x="16.4" y="98.5">PESD3V3L1BA,115</text>
<text x="331.3" y="106.1">PESD3V3L1BA,115</text>
<text x="380.9" y="106.1">PESD3V3L1BA,115</text>
<text x="16.4" y="115">PESD3V3L1BA,115</text>
<text x="332.6" y="129">PESD3V3L1BA,115</text>
<text x="380.9" y="129">PESD3V3L1BA,115</text>
<text x="60.8" y="140.4">10uF</text>
<text x="77.3" y="140.4">ESP32-S3-DEVKITC-1-N16R8</text>
<text x="307.2" y="144.2">PESD3V3L1BA,115</text>
<text x="215.8" y="165.8">LTST-C193KRKT-5A</text>
<text x="238.6" y="164.5">1k</text>
<text x="172.6" y="175.9">TS665ZJ</text>
<text x="120.5" y="209">2.54-1*14P母</text>
<text x="165" y="206.4">B-2100S04P-A110</text>
<text x="106.6" y="211.5">10uF</text>
<text x="248.8" y="212.8">B-2100S08P-A110</text>
</g>
<g font-size="1.8">
<text x="76.2" y="82.2">1</text>
<text x="78.3" y="83.5">3V3</text>
<text x="288.3" y="83.5">G</text>
<text x="290.8" y="82.2">44</text>
<text x="76.2" y="84.7">2</text>
<text x="76.2" y="87.3">3</text>
<text x="76.2" y="89.8">4</text>
<text x="78.3" y="86">3V3</text>
<text x="78.3" y="88.5">RST</text>
<text x="287.2" y="88.5">RX</text>
<text x="287.4" y="86">TX</text>
<text x="290.8" y="89.8">41</text>
<text x="290.8" y="87.3">42</text>
<text x="290.8" y="84.7">43</text>
<text x="76.2" y="92.4">5</text>
<text x="76.2" y="94.9">6</text>
<text x="78.3" y="91.1">RTC_GPIO4, GPIO4, TOUCH4, ADC1_CH3</text>
<text x="78.3" y="93.6">RTC_GPIO5, GPIO5, TOUCH5, ADC1_CH4</text>
<text x="253.3" y="93.6">RTC_GPIO2, GPIO2, TOUCH2, ADC1_CH1</text>
<text x="253.3" y="91.1">RTC_GPIO1, GPIO1, TOUCH1, ADC1_CH0</text>
<text x="290.8" y="94.9">39</text>
<text x="290.8" y="92.4">40</text>
<text x="76.2" y="97.4">7</text>
<text x="76.2" y="100">8</text>
<text x="78.3" y="96.2">RTC_GPIO6, GPIO6, TOUCH6, ADC1_CH5</text>
<text x="78.3" y="98.7">RTC_GPIO7, GPIO7, TOUCH7, ADC1_CH6</text>
<text x="78.3" y="101.2">RTC_GPIO15, GPIO15, U0RTS, ADC2_CH4, XTAL_32K_P</text>
<text x="266.1" y="101.2">MTDO, GPIO40, CLK_OUT2</text>
<text x="267" y="98.7">MTDI, GPIO41, CLK_OUT1</text>
<text x="276.6" y="96.2">MTMS, GPIO42</text>
<text x="290.8" y="100">37</text>
<text x="290.8" y="97.4">38</text>
<text x="75.2" y="105.1">10</text>
<text x="75.2" y="107.6">11</text>
<text x="76.2" y="102.5">9</text>
<text x="78.3" y="103.8">RTC_GPIO16, GPIO16, U0CTS, ADC2_CH5, XTAL_32K_N</text>
<text x="78.3" y="106.3">RTC_GPIO17, GPIO17, U1TXD, ADC2_CH6</text>
<text x="254.9" y="103.8">MTCK, GPIO39, CLK_OUT3, SUBSPICS1</text>
<text x="255.1" y="106.3">GPIO38, FSPIWP, SUBSPIWP, RGB LED</text>
<text x="290.8" y="107.6">34</text>
<text x="290.8" y="105.1">35</text>
<text x="290.8" y="102.5">36</text>
<text x="75.2" y="110.1">12</text>
<text x="75.2" y="112.7">13</text>
<text x="78.3" y="108.9">RTC_GPIO18, GPIO18, U1RXD, ADC2_CH7, CLK_OUT3</text>
<text x="78.3" y="111.4">RTC_GPIO8, GPIO8, TOUCH8, ADC1_CH7, SUBSPICS1</text>
<text x="78.3" y="113.9">RTC_GPIO3, GPIO3, TOUCH3, ADC1_CH2</text>
<text x="256" y="111.4">SPIIO7, GPIO36, FSPICLK, SUBSPICLK</text>
<text x="259.3" y="108.9">SPIDQS, GPIO37, FSPIQ, SUBSPIQ</text>
<text x="260.5" y="113.9">SPIIO6, GPIO35, FSPID, SUBSPID</text>
<text x="290.8" y="112.7">32</text>
<text x="290.8" y="110.1">33</text>
<text x="75.2" y="115.2">14</text>
<text x="75.2" y="117.8">15</text>
<text x="78.3" y="116.5">GPIO46</text>
<text x="78.3" y="119">RTC_GPIO9, GPIO9, TOUCH9, ADC1_CH8, FSPIHD, SUBSPIHD</text>
<text x="272.6" y="116.5">RTC_GPIO0, GPIO0</text>
<text x="283.1" y="119">GPIO45</text>
<text x="290.8" y="117.8">30</text>
<text x="290.8" y="115.2">31</text>
<text x="75.2" y="120.3">16</text>
<text x="75.2" y="122.8">17</text>
<text x="75.2" y="125.4">18</text>
<text x="78.3" y="121.6">RTC_GPIO10, GPIO10, TOUCH10, ADC1_CH9, FSPICS0, FSPIIO4, SUBSPICS0</text>
<text x="78.3" y="124.1">RTC_GPIO11, GPIO11, TOUCH11, ADC2_CH0, FSPID, FSPIIO5, SUBSPID</text>
<text x="254.2" y="121.6">GPIO48, SPICLK_N, SUBSPICLK_N_DIFF</text>
<text x="254.4" y="124.1">GPIO47, SPICLK_P, SUBSPICLK_P_DIFF</text>
<text x="290.8" y="125.4">27</text>
<text x="290.8" y="122.8">28</text>
<text x="290.8" y="120.3">29</text>
<text x="75.2" y="127.9">19</text>
<text x="75.2" y="130.5">20</text>
<text x="78.3" y="126.6">RTC_GPIO12, GPIO12, TOUCH12, ADC2_CH1, FSPICLK, FSPIIO6, SUBSPICLK</text>
<text x="78.3" y="129.2">RTC_GPIO13, GPIO13, TOUCH13, ADC2_CH2, FSPIQ, FSPIIO7, SUBSPIQ</text>
<text x="78.3" y="131.7">RTC_GPIO14, GPIO14, TOUCH14, ADC2_CH3, FSPIWP, FSPIDQS, SUBSPIWP</text>
<text x="234" y="129.2">RTC_GPIO20, GPIO20, U1CTS, ADC2_CH9, CLK_OUT1, USB_D+</text>
<text x="234.4" y="131.7">RTC_GPIO19, GPIO19, U1RTS, ADC2_CH8, CLK_OUT2, USB_D-</text>
<text x="270.6" y="126.6">RTC_GPIO21, GPIO21</text>
<text x="290.8" y="130.5">25</text>
<text x="290.8" y="127.9">26</text>
<text x="75.2" y="133">21</text>
<text x="75.2" y="135.5">22</text>
<text x="78.3" y="134.3">5V</text>
<text x="78.3" y="136.8">G</text>
<text x="288.3" y="136.8">G</text>
<text x="288.3" y="134.3">G</text>
<text x="290.8" y="135.5">23</text>
<text x="290.8" y="133">24</text>
<text x="171.6" y="167.3">3</text>
<text x="182.8" y="167.3">4</text>
<text x="121.8" y="172.1">1</text>
<text x="171.6" y="172.4">1</text>
<text x="182.8" y="172.4">2</text>
<text x="121.8" y="174.6">2</text>
<text x="121.8" y="177.2">3</text>
<text x="121.8" y="179.7">4</text>
<text x="121.8" y="182.3">5</text>
<text x="121.8" y="184.8">6</text>
<text x="121.8" y="187.3">7</text>
<text x="121.8" y="189.9">8</text>
<text x="249.7" y="191.4">1</text>
<text x="121.8" y="192.4">9</text>
<text x="121.8" y="195">10</text>
<text x="121.8" y="197.5">11</text>
<text x="165.9" y="195.2">1</text>
<text x="165.9" y="197.8">2</text>
<text x="249.7" y="194">2</text>
<text x="249.7" y="196.5">3</text>
<text x="121.8" y="200">12</text>
<text x="121.8" y="202.6">13</text>
<text x="165.9" y="200.3">3</text>
<text x="165.9" y="202.8">4</text>
<text x="249.7" y="199">4</text>
<text x="249.7" y="201.6">5</text>
<text x="121.8" y="205.1">14</text>
<text x="249.7" y="204.1">6</text>
<text x="249.7" y="206.7">7</text>
<text x="249.7" y="209.2">8</text>
</g>
</svg>
